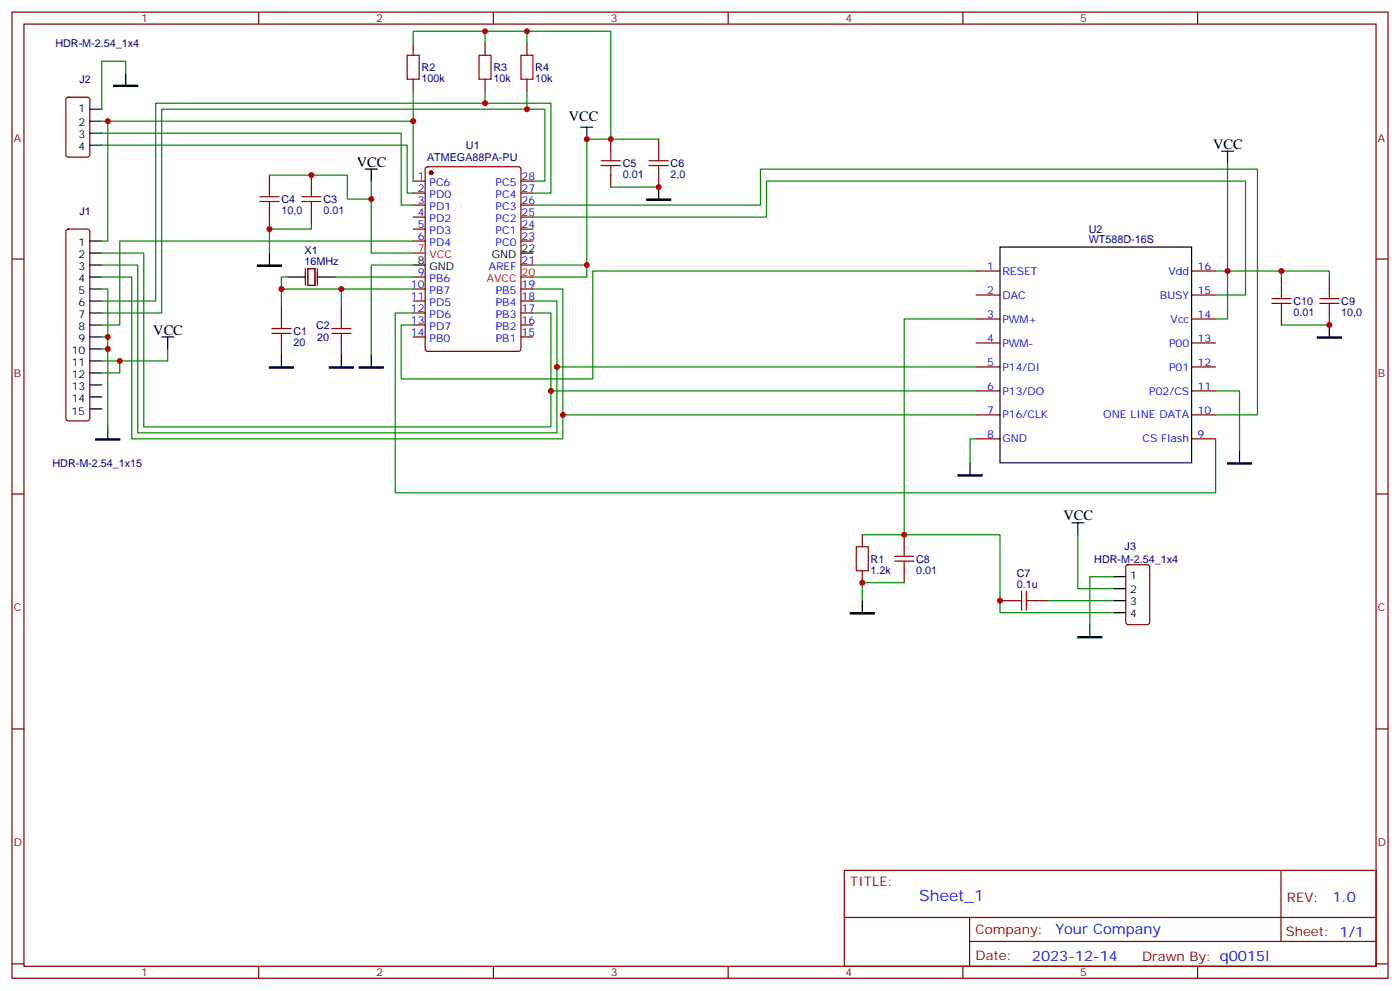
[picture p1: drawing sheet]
<svg xmlns="http://www.w3.org/2000/svg" width="412mm" height="292mm" viewBox="0 0 412 292" stroke-linecap="round" stroke-linejoin="round" font-family="sans-serif">
<g fill="none" stroke="#870000" stroke-width=".35">
<path d="M3.5 3.6h405.4v284.3h-405.4zM7.1 7.1h398.2v277.3h-398.2zM76.2 3.6v3.5M121.7 12.7v3.6M142.9 12.7v3.6M145.3 3.6v3.5M155.2 12.7v3.6M214.5 3.6v3.5M283.6 3.6v3.5M352.8 3.6v3.5M19.6 28.8l.5-.2h5.7l.6 .4 .1 16.5-.5 .7h-5.9l-.6-.4-.1-16.5zM121.7 23.3v3.5"/>
<path d="M142.9 23.3v3.5M155.2 23.3v3.5M79.4 51.5v3.6M91.7 51.5v3.6M121.7 53.3h3.5M121.7 56.8h3.5M125.5 49.3l.4-.2h26.9l.6 .4 .1 53.2-.5 .6-27.1 .1-.6-.5-.1-53.1zM153.5 53.3h3.5M153.5 56.8h3.5M179.9 41v3.5M179.9 51.5v3.6M194 41v3.5"/>
<path d="M194 51.5v3.6M3.5 76.2h3.6M19.6 67.6l.5-.2h5.7l.5 .2 .2 .5v55.1l-.3 .5-.4 .2h-5.7l-.5-.3-.2-.4v-55.1zM79.4 62.1v3.6M91.7 62.1v3.6M121.7 60.4h3.5M121.7 63.9h3.5M121.7 67.4h3.5M121.7 70.9h3.5M153.5 60.4h3.5M153.5 63.9h3.5M153.5 67.4h3.5"/>
<path d="M153.5 70.9h3.5M153.5 78h3.5M287.5 79.8h7.1M351 79.8h7.1M405.3 76.2h3.6M82.9 90.3v3.6M100.5 90.3v3.6M121.7 81.5h3.5M121.7 85.1h3.5M121.7 88.6h3.5M121.7 92.1h3.5M121.7 95.6h3.5"/>
<path d="M121.7 99.2h3.5M153.5 85.1h3.5M153.5 88.6h3.5M153.5 92.1h3.5M153.5 95.6h3.5M153.5 99.2h3.5M287.5 86.8h7.1M287.5 93.9h7.1M351 86.8h7.1M351 93.9h7.1M377.5 81.5v3.6M377.5 92.1v3.5"/>
<path d="M391.6 81.5v3.6M391.6 92.1v3.5M82.9 100.9v3.6M100.5 100.9v3.6M287.5 100.9h7.1M287.5 108h7.1M287.5 115h7.1M351 100.9h7.1M351 108h7.1M351 115h7.1M287.5 122.1h7.1M287.5 129.2h7.1"/>
<path d="M351 122.1h7.1M351 129.2h7.1M3.5 145.4h3.6M254 157.4v3.5M266.3 157.4v3.5M405.3 145.4h3.6M254 168v3.5M266.3 168v3.5M294.6 176.8h3.5M305.2 176.8h3.5M331.8 166.4l.5-.2h5.7l.6 .4 .1 16.5-.5 .7h-5.9l-.6-.4-.1-16.5zM3.5 214.5h3.6"/>
<path d="M405.3 214.5h3.6M248.7 256.2h156.6v28.2h-156.6zM377.3 256.2v20.9M248.7 270h156.5M285.6 277.1h119.6M285.6 270v14.1M3.5 283.7h3.6M76.2 284.4v3.5M145.3 284.4v3.5M214.5 284.4v3.5M283.6 284.4v3.5M352.8 284.4v3.5"/>
<path d="M405.3 283.7h3.6"/>
</g>
<circle cx="127" cy="50.8" r=".53" fill="#870000" stroke="#870000" stroke-width=".35"/>
<path d="M121.7 74.5h3.5M153.5 81.5h3.5" fill="none" stroke="#f00" stroke-width=".35"/>
<g fill="none" stroke="#000" stroke-width=".35">
<path d="M26.5 32.1h3.5M26.5 35.7h3.5M26.5 39.2h3.5M37 21.6v3.5M171.1 37.4h3.5M172.9 37.4v3.6M26.5 42.7h3.5M107.6 49.8h3.5M109.4 49.8v3.5M194 55.1v3.5M359.8 44.5h3.6M361.6 44.5v3.5"/>
<path d="M26.5 78h3.5M26.5 74.5h3.5M26.5 70.9h3.5M79.4 74.5v3.5M121.7 78h3.5M153.5 74.5h3.5M294.6 72.7h56.4v63.5h-56.4zM26.5 81.5h3.5M26.5 85.1h3.5M26.5 88.6h3.5M26.5 92.1h3.5M26.5 95.6h3.5"/>
<path d="M26.5 99.2h3.5M47.6 99.2h3.6M49.4 99.2v3.5M84.7 81.5h5.3M93.5 81.5h5.3M391.6 95.6v3.6M26.5 102.7h3.5M26.5 106.2h3.5M26.5 109.7h3.5M26.5 113.3h3.5M26.5 116.8h3.5M82.9 104.5v3.5"/>
<path d="M100.5 104.5v3.5M109.4 104.5v3.5M26.5 120.3h3.5M31.7 125.6v3.6M285.8 136.2v3.5M365.1 132.7v3.5M315.7 153.8h3.6M317.5 153.8v3.6M254 176.8v3.5M328.1 169.7h3.5M328.1 173.2h3.5M328.1 176.8h3.5"/>
<path d="M321 183.8v3.6M328.1 180.3h3.5"/>
</g>
<path d="M33.5 25.1h7.1v.3h-7.1zM190.5 58.6h7.1v.3h-7.1zM75.8 78h7.1v.4h-7.1zM388.1 99.2h7v.3h-7zM79.4 108h7v.3h-7zM97 108h7.1v.3h-7.1zM105.8 108h7.1v.3h-7.1zM28.2 129.2h7.1v.3h-7.1zM282.2 139.7h7.1v.4h-7.1zM361.6 136.2h7.1v.4h-7.1zM250.5 180.3h7v.4h-7zM317.5 187.4h7.1v.3h-7.1z" fill="#000" stroke="#000" stroke-width=".35"/>
<g fill="none" stroke="#008700" stroke-width=".35">
<path d="M121.7 12.7v-3.5h58.2v31.8M142.9 9.2v3.5M155.2 9.2v3.5M30 35.7h1.7v35.2h-1.7M30 39.2h88.2v21.2h3.5M31.7 35.7h90v17.6M37 21.6v-3.6h-7v14.1M121.7 26.8v8.9M142.9 26.8v3.6M155.2 26.8v5.3M30 42.7h89.9v14.1h1.8M79.4 51.5h22.9v7.1h7.1"/>
<path d="M109.4 53.3v21.2h12.3M157 56.8h5.3v-26.4h-116.4v58.2h-15.9M157 53.3h3.5v-21.2h-112.9v60h-17.6M179.9 55.1h14.1M194 41h-21.1v37h-15.9M361.6 48v45.9h-3.5M30 78h10.6v49.4h123.4v-38.8h-7M30 74.5h12.3v51.1h120v-33.5h-5.3M79.4 65.7v8.8M91.7 65.7v1.7h-12.3M121.7 70.9h-86.4v24.7h-5.3M121.7 78h-12.3v26.5"/>
<path d="M157 63.9h68.8v-10.6h141.1v33.5h-8.8M157 60.4h67v-10.6h146.4v72.3h-12.3M172.9 78v3.5h-15.9M287.5 79.8h-112.9v31.7h-56.4v-15.9h3.5M358.1 79.8h33.5v1.7M377.5 79.8v1.7M30 85.1h1.7v40.5M30 81.5h8.8v47.7h127v-44.1h-8.8M30 99.2h1.7M82.9 85.1v5.2M84.7 81.5h-1.8v3.6h38.8M98.8 81.5h22.9"/>
<path d="M100.5 85.1v5.2M121.7 92.1h-5.3v52.9h241.7v-15.8M287.5 93.9h-21.2v63.5h-12.3M377.5 95.6h14.1M30 102.7h1.7M35.3 106.2v3.5h-5.3M49.4 102.7v3.5h-19.4M162.3 115h125.2M164 108h123.5M358.1 115h7v17.7M165.8 122.1h121.7M287.5 129.2h-1.7v7"/>
<path d="M266.3 157.4h28.3v22.9h33.5M317.5 157.4v15.8h10.6M266.3 171.5h-12.3v5.3M308.7 176.8h19.4M328.1 169.7h-7.1v14.1"/>
</g>
<path d="M90 79.1v4.9M90.7 79.1h2.1v4.9h-2.1zM93.5 79.1v4.9" fill="none" stroke="#871200" stroke-width=".35"/>
<g fill="none" stroke="#a10000" stroke-width=".35">
<path d="M119.9 16.3h3.6v7h-3.6zM141.1 16.3h3.5v7h-3.5zM153.5 16.3h3.5v7h-3.5zM76.6 59.3h5.6M76.6 57.9h5.6M79.4 55.1v2.8M79.4 59.3v2.8M88.9 59.3h5.6M88.9 57.9h5.6M91.7 55.1v2.8M91.7 59.3v2.8M177.1 48.7h5.6"/>
<path d="M177.1 47.3h5.6M179.9 44.5v2.8M179.9 48.7v2.8M191.2 48.7h5.6M191.2 47.3h5.6M194 44.5v2.8M194 48.7v2.8M80.1 98.1h5.6M80.1 96.7h5.6M82.9 93.9v2.8M82.9 98.1v2.8M97.7 98.1h5.7"/>
<path d="M97.7 96.7h5.7M100.5 93.9v2.8M100.5 98.1v2.8M374.6 89.3h5.7M374.6 87.9h5.7M377.5 85.1v2.8M377.5 89.3v2.8M388.8 89.3h5.6M388.8 87.9h5.6M391.6 85.1v2.8M391.6 89.3v2.8M252.2 160.9h3.6v7.1h-3.6z"/>
<path d="M263.5 165.1h5.7M263.5 163.7h5.7M266.3 160.9v2.8M266.3 165.1v2.9M298.1 176.8h2.8M300.9 174v5.6M302.3 176.8h2.9M302.3 174v5.6"/>
</g>
<g fill="#c00">
<circle cx="361.6" cy="79.8" r=".88"/>
<circle cx="31.8" cy="35.7" r=".88"/>
<circle cx="31.8" cy="99.2" r=".88"/>
<circle cx="31.8" cy="102.7" r=".88"/>
<circle cx="35.3" cy="106.2" r=".88"/>
<circle cx="82.9" cy="85.1" r=".88"/>
<circle cx="100.5" cy="85.1" r=".88"/>
<circle cx="79.4" cy="67.4" r=".88"/>
<circle cx="109.4" cy="58.6" r=".88"/>
<circle cx="91.7" cy="51.5" r=".88"/>
<circle cx="172.9" cy="78" r=".88"/>
<circle cx="179.9" cy="41" r=".88"/>
<circle cx="172.9" cy="41" r=".88"/>
<circle cx="194" cy="55.1" r=".88"/>
<circle cx="164" cy="108" r=".88"/>
<circle cx="162.3" cy="115" r=".88"/>
<circle cx="165.8" cy="122.1" r=".88"/>
<circle cx="254" cy="171.5" r=".88"/>
<circle cx="266.3" cy="157.4" r=".88"/>
<circle cx="294.6" cy="176.8" r=".88"/>
<circle cx="121.7" cy="35.7" r=".88"/>
<circle cx="155.2" cy="32.1" r=".88"/>
<circle cx="142.9" cy="30.4" r=".88"/>
<circle cx="155.2" cy="9.2" r=".88"/>
<circle cx="142.9" cy="9.2" r=".88"/>
<circle cx="391.6" cy="95.6" r=".88"/>
<circle cx="377.5" cy="79.8" r=".88"/>
</g>
<text font-size="4.6" fill="#00f" x="270.8" y="265.2">Sheet_1</text>
<g font-size="4.2">
<text x="167.6" y="35.7">VCC</text>
<text x="357.4" y="43.8">VCC</text>
<text x="105.1" y="49.1">VCC</text>
<text x="45.2" y="98.5">VCC</text>
<text x="313.3" y="153.1">VCC</text>
</g>
<g font-size="4.2" fill="#00f">
<text x="392.5" y="265.4">1.0</text>
<text x="310.9" y="275">Your Company</text>
<text x="304" y="282.8">2023-12-14</text>
</g>
<g font-size="3.9" fill="#800">
<text x="250.5" y="260.7">TITLE:</text>
<text x="379.1" y="265.4">REV:</text>
<text x="287.4" y="274.9">Company:</text>
<text x="378.7" y="275.6">Sheet: 1/1</text>
<text x="287.4" y="282.6">Date:</text>
<text x="336.4" y="282.7">Drawn By: q0015l</text>
</g>
<g font-size="3.2" fill="#800">
<text x="41.6" y="6.6">1</text>
<text x="110.8" y="6.6">2</text>
<text x="179.9" y="6.6">3</text>
<text x="249.1" y="6.6">4</text>
<text x="318.2" y="6.6">5</text>
<text x="4.1" y="41.7">A</text>
<text x="405.9" y="41.7">A</text>
<text x="4.1" y="110.8">B</text>
<text x="405.9" y="110.8">B</text>
<text x="4.1" y="180">C</text>
<text x="405.9" y="180">C</text>
<text x="4.1" y="249.1">D</text>
<text x="405.9" y="249.1">D</text>
<text x="41.6" y="287.4">1</text>
<text x="110.8" y="287.4">2</text>
<text x="179.9" y="287.4">3</text>
<text x="249.1" y="287.4">4</text>
<text x="318.2" y="287.4">5</text>
</g>
<g font-size="3.2" fill="#000080">
<text x="16.3" y="13.9">HDR-M-2.54_1x4</text>
<text x="124.2" y="20.9">R2</text>
<text x="145.3" y="20.9">R3</text>
<text x="157.7" y="20.9">R4</text>
<text x="23.4" y="24.3">J2</text>
<text x="124.2" y="24.2">100k</text>
<text x="145.3" y="24.2">10k</text>
<text x="157.7" y="24.2">10k</text>
<text x="125.8" y="47.4">ATMEGA88PA-PU</text>
<text x="137.2" y="43.9">U1</text>
<text x="183.4" y="52.4">0.01</text>
<text x="183.4" y="49.1">C5</text>
<text x="197.6" y="52.4">2,0</text>
<text x="197.6" y="49.1">C6</text>
<text x="82.9" y="59.7">C4</text>
<text x="95.2" y="59.7">C3</text>
<text x="23.4" y="63.1">J1</text>
<text x="82.9" y="63">10,0</text>
<text x="95.2" y="63">0.01</text>
<text x="320.7" y="71.6">WT588D-16S</text>
<text x="320.7" y="68.4">U2</text>
<text x="89.7" y="78">16MHz</text>
<text x="89.7" y="74.8">X1</text>
<text x="381" y="89.7">C10</text>
<text x="395.1" y="89.7">C9</text>
<text x="381" y="92.9">0.01</text>
<text x="395.1" y="92.9">10,0</text>
<text x="86.4" y="101.8">20</text>
<text x="86.4" y="98.5">C1</text>
<text x="93.1" y="96.8">C2</text>
<text x="93.4" y="100.3">20</text>
<text x="15.5" y="137.3">HDR-M-2.54_1x15</text>
<text x="331.3" y="161.9">J3</text>
<text x="256.5" y="165.6">R1</text>
<text x="269.9" y="165.6">C8</text>
<text x="322.3" y="165.6">HDR-M-2.54_1x4</text>
<text x="256.5" y="168.8">1.2k</text>
<text x="269.9" y="168.8">0.01</text>
<text x="299.5" y="172.9">0.1u</text>
<text x="299.5" y="169.7">C7</text>
</g>
<g font-size="3.2">
<text x="23.1" y="32.8">1</text>
<text x="23.1" y="37.1">2</text>
<text x="23.1" y="40.6">3</text>
<text x="23.1" y="44.1">4</text>
<text x="23.1" y="72.4">1</text>
<text x="23.1" y="75.9">2</text>
<text x="123" y="77.6">8</text>
<text x="144.9" y="75.9">GND</text>
<text x="153.6" y="74.1">22</text>
<text x="23.1" y="79.4">3</text>
<text x="23.1" y="82.9">4</text>
<text x="126.5" y="79.4">GND</text>
<text x="23.1" y="86.5">5</text>
<text x="23.1" y="90">6</text>
<text x="23.1" y="93.5">7</text>
<text x="23.1" y="97">8</text>
<text x="23.1" y="100.6">9</text>
<text x="21.1" y="104.1">10</text>
<text x="21.1" y="107.6">11</text>
<text x="21.1" y="111.2">12</text>
<text x="21.1" y="114.7">13</text>
<text x="21.1" y="118.2">14</text>
<text x="21" y="122.1">15</text>
<text x="332.9" y="170.4">1</text>
<text x="332.9" y="174.7">2</text>
<text x="332.9" y="178.2">3</text>
<text x="332.9" y="181.7">4</text>
</g>
<g font-size="3.2" fill="#00f">
<text x="123" y="53">1</text>
<text x="153.6" y="53">28</text>
<text x="123" y="56.5">2</text>
<text x="126.5" y="54.7">PC6</text>
<text x="126.5" y="58.2">PD0</text>
<text x="146" y="58.2">PC4</text>
<text x="146" y="54.7">PC5</text>
<text x="153.6" y="56.5">27</text>
<text x="123" y="60">3</text>
<text x="123" y="63.5">4</text>
<text x="126.5" y="61.8">PD1</text>
<text x="126.5" y="65.3">PD2</text>
<text x="146" y="65.3">PC2</text>
<text x="146" y="61.8">PC3</text>
<text x="153.6" y="63.5">25</text>
<text x="153.6" y="60">26</text>
<text x="123" y="67.1">5</text>
<text x="123" y="70.6">6</text>
<text x="126.5" y="68.8">PD3</text>
<text x="146" y="68.8">PC1</text>
<text x="153.6" y="70.6">23</text>
<text x="153.6" y="67.1">24</text>
<text x="126.5" y="72.4">PD4</text>
<text x="146" y="72.4">PC0</text>
<text x="153.6" y="77.6">21</text>
<text x="123" y="81.2">9</text>
<text x="126.5" y="82.9">PB6</text>
<text x="143.9" y="79.4">AREF</text>
<text x="290.8" y="79.4">1</text>
<text x="295.3" y="80.8">RESET</text>
<text x="344.2" y="80.8">Vdd</text>
<text x="352.8" y="79.4">16</text>
<text x="121" y="84.7">10</text>
<text x="121" y="88.2">11</text>
<text x="126.5" y="86.5">PB7</text>
<text x="126.5" y="90">PD5</text>
<text x="146" y="90">PB4</text>
<text x="146" y="86.5">PB5</text>
<text x="153.6" y="88.2">18</text>
<text x="153.6" y="84.7">19</text>
<text x="290.8" y="86.5">2</text>
<text x="295.3" y="87.9">DAC</text>
<text x="341.7" y="87.9">BUSY</text>
<text x="352.8" y="86.5">15</text>
<text x="121" y="91.8">12</text>
<text x="121" y="95.3">13</text>
<text x="126.5" y="93.5">PD6</text>
<text x="146" y="93.5">PB3</text>
<text x="153.6" y="95.3">16</text>
<text x="153.6" y="91.8">17</text>
<text x="290.8" y="93.5">3</text>
<text x="295.3" y="94.9">PWM+</text>
<text x="344.8" y="94.9">Vcc</text>
<text x="352.8" y="93.5">14</text>
<text x="121" y="98.8">14</text>
<text x="126.5" y="97">PD7</text>
<text x="126.5" y="100.6">PB0</text>
<text x="146" y="100.6">PB1</text>
<text x="146" y="97">PB2</text>
<text x="153.6" y="98.8">15</text>
<text x="290.8" y="100.6">4</text>
<text x="295.3" y="102">PWM-</text>
<text x="344.4" y="102">P00</text>
<text x="352.8" y="100.6">13</text>
<text x="290.8" y="107.6">5</text>
<text x="352.8" y="107.6">12</text>
<text x="295.3" y="109">P14/DI</text>
<text x="344.4" y="109">P01</text>
<text x="290.8" y="114.7">6</text>
<text x="295.3" y="116.1">P13/DO</text>
<text x="338.5" y="116.1">P02/CS</text>
<text x="352.8" y="114.7">11</text>
<text x="290.8" y="121.7">7</text>
<text x="295.3" y="123.2">P16/CLK</text>
<text x="325" y="123.2">ONE LINE DATA</text>
<text x="352.8" y="121.7">10</text>
<text x="290.8" y="128.8">8</text>
<text x="295.3" y="130.2">GND</text>
<text x="336.6" y="130.2">CS Flash</text>
<text x="352.8" y="128.8">9</text>
</g>
<g font-size="3.2" fill="#f00">
<text x="123" y="74.1">7</text>
<text x="126.5" y="75.9">VCC</text>
<text x="143.4" y="82.9">AVCC</text>
<text x="153.6" y="81.2">20</text>
</g>
</svg>
